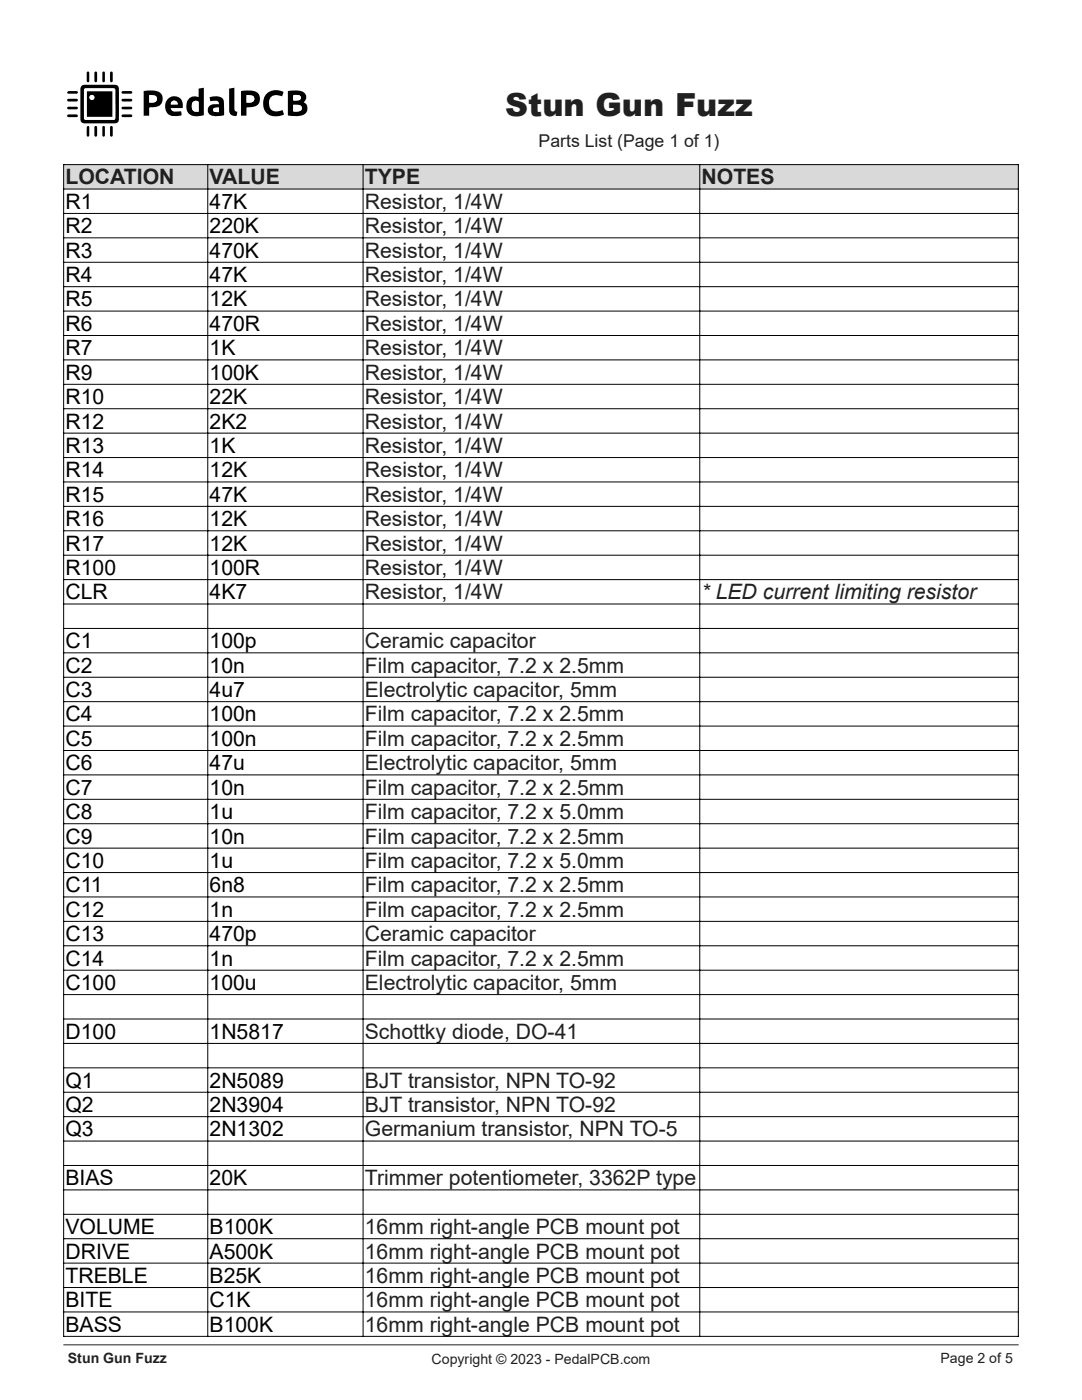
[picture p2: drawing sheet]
<svg xmlns="http://www.w3.org/2000/svg" width="216mm" height="279mm" viewBox="0 0 216 279" stroke-linecap="round" stroke-linejoin="round" font-family="sans-serif">
<path d="M12.7 268.4h190.5" fill="none" stroke="#231f20" stroke-width=".2"/>
<path d="M12.7 12.7v16.4h49.3v-16.4zM16.3 17.1a3.5 3.5 0 0 0-.3 2.2v3a3.4 3.4 0 0 0 .3 2.1 3.5 3.5 0 0 0 2.1 .2h3a3.5 3.5 0 0 0 2.1-.2l.2-.7v-5.4a.99 .99 0 0 0-.9-1.4h-4.4a3.5 3.5 0 0 0-2.1 .2zM57.4 18.2v4.8l1.6 .2a1.84 1.84 0 0 0 2.3-1.7 1.09 1.09 0 0 0-.7-1.1 1.31 1.31 0 0 0 .4-1.5 1.31 1.31 0 0 0-1.4-.8zM39.6 17.7v1.7a1.77 1.77 0 0 0-1.9 .3 1.77 1.77 0 0 0-.5 1.8 1.92 1.92 0 0 0 2.5 1.7l1-.2v-5.5zM28.7 18.2v4.9h1.1v-1.6l.2-.1a1.92 1.92 0 0 0 2.5-1.9 1.67 1.67 0 0 0-1.9-1.4zM48.1 18.2v4.9h1.1v-1.6a4.5 4.5 0 0 0 2.2-.6 1.7 1.7 0 0 0 .3-2 1.7 1.7 0 0 0-1.8-.8zM53.1 18.8a2.66 2.66 0 0 0-.3 3.2 2.66 2.66 0 0 0 3 1.2l.9-.4-.3-.8a1.79 1.79 0 0 1-2.6-.6l-.1-.3a1.58 1.58 0 0 1 .5-1.8 1.58 1.58 0 0 1 1.8-.1h.3l.3-.8a2.76 2.76 0 0 0-3.5 .4zM33.6 19.7a2.03 2.03 0 0 0-.4 2.5 2.03 2.03 0 0 0 2.4 .9l.6-.1-.1-.8-.9 .1a.86 .86 0 0 1-1.1-.7h2.4a1.78 1.78 0 0 0-.7-2.1 1.78 1.78 0 0 0-2.2 .2zM41.8 19.4l.2 .8 .8-.1a.64 .64 0 0 1 .9 .7 1.94 1.94 0 0 0-2.2 .8 1.21 1.21 0 0 0 1.4 1.6l1.8-.2v-2.2a1.44 1.44 0 0 0-2-1.6zM45.7 17.7v3.8a1.19 1.19 0 0 0 .3 1.3 1.19 1.19 0 0 0 1.2 .3l.2-.8a.59 .59 0 0 1-.6-.7v-4.1zM13.4 19.8v.3l.3 .2h1.5l.3-.3-.3-.3zM24.3 19.8v.3l.3 .2h1.5l.3-.3-.3-.3zM13.4 23v.3l.3 .1h1.5l.3-.3-.3-.3zM24.3 22.9v.4l.3 .1h1.5l.3-.3-.3-.3zM18.9 25.2l-.1 1.8 .3 .3 .2-.1 .1-.2v-1.5l-.1-.3zM18.9 14.3l-.1 1.8 .3 .3 .3-.3v-1.5l-.1-.3zM24.3 18.3v.3l.2 .1h1.6l.3-.3-.3-.2zM24.3 21.4v.3l.2 .1h1.6l.3-.3-.3-.2zM22.1 14.3l-.1 1.8 .2 .3 .3-.3v-1.5l-.1-.3zM22.1 25.2l-.1 1.8 .2 .3 .3-.3v-1.6l-.1-.2zM13.4 21.4v.3l.3 .1h1.5l.3-.2-.3-.3zM13.5 18.3l-.1 .3 .3 .1h1.5l.3-.3-.3-.2zM20.5 14.3l-.1 1.8 .3 .3 .2-.3v-1.5l-.1-.3zM17.4 25.2l-.1 1.8 .3 .3 .2-.3v-1.6l-.1-.2zM17.4 14.3l-.1 1.8 .3 .3 .2-.3v-1.5l-.1-.3zM20.5 25.2l-.1 1.8 .3 .3 .2-.3v-1.6l-.1-.2z" fill-rule="evenodd" fill="#fff"/>
<g fill="#000">
<path d="M13.5 18.3l1.7-.1 .3 .2-.3 .3h-1.5l-.3-.1z" fill-rule="evenodd"/>
<path d="M17.4 14.3h.3l.1 .3v1.5l-.2 .3-.3-.3z" fill-rule="evenodd"/>
<path d="M18.9 14.3h.4l.1 .3v1.5l-.3 .3-.3-.3z" fill-rule="evenodd"/>
<path d="M20.5 14.3h.3l.1 .3v1.5l-.2 .3-.3-.3z" fill-rule="evenodd"/>
<path d="M22.1 14.3h.3l.1 .3v1.5l-.3 .3-.2-.3z" fill-rule="evenodd"/>
<path d="M24.3 19.8l1.8-.1 .3 .3-.3 .3h-1.5l-.3-.2z" fill-rule="evenodd"/>
<path d="M24.3 18.3l1.8-.1 .3 .2-.3 .3h-1.6l-.2-.1z" fill-rule="evenodd"/>
<path d="M28.7 18.2l.2-.1a5.1 5.1 0 0 1 3 .4 1.71 1.71 0 0 1 .4 2 1.71 1.71 0 0 1-2 .9l-.5 .1v1.6h-1.1zM29.8 19v1.5a1.44 1.44 0 0 0 1.5-.5 .77 .77 0 0 0-.2-.8 .77 .77 0 0 0-.8-.2z" fill-rule="evenodd"/>
<path d="M39.6 17.7l1.1-.2v5.5a2.72 2.72 0 0 1-3.3-.7 2.21 2.21 0 0 1 1-3l1.2 .1zM38.5 20.3a1.19 1.19 0 0 0 .6 2h.5v-2a.78 .78 0 0 0-1.1 0z" fill-rule="evenodd"/>
<path d="M45.7 17.7l1.1-.2v4.1a.59 .59 0 0 0 .6 .7l-.2 .8a1.19 1.19 0 0 1-1.2-.3 1.19 1.19 0 0 1-.3-1.3z" fill-rule="evenodd"/>
<path d="M48.1 18.2l.2-.1a4.9 4.9 0 0 1 3.2 .5 1.7 1.7 0 0 1 .2 2 1.7 1.7 0 0 1-1.8 .8l-.7 .1v1.6h-1.1zM49.2 19v1.5a1.06 1.06 0 0 0 1.5-1 1.38 1.38 0 0 0-1.5-.5z" fill-rule="evenodd"/>
<path d="M57.4 18.2l1.7-.2a1.65 1.65 0 0 1 2 1.4l-.1 .4-.4 .6a1.41 1.41 0 0 1 .7 1.6 1.41 1.41 0 0 1-1.3 1.1l-1 .1-1.6-.2zM58.5 20.9v1.3l.7 .1a.74 .74 0 0 0 .9-.3 .74 .74 0 0 0 0-.9l-.6-.2zM58.6 19l-.1 .9a1.42 1.42 0 0 0 1.5-.2 .67 .67 0 0 0-.2-.7 .67 .67 0 0 0-.7-.1z" fill-rule="evenodd"/>
<path d="M13.4 21.4l1.8-.1 .3 .3-.3 .2h-1.5l-.3-.1z" fill-rule="evenodd"/>
<path d="M13.4 23l1.8-.2 .3 .3-.3 .3h-1.5l-.3-.1z" fill-rule="evenodd"/>
<path d="M13.4 19.8l1.8-.1 .3 .3-.3 .3h-1.5l-.3-.2z" fill-rule="evenodd"/>
<path d="M17.4 25.2h.3l.1 .2v1.6l-.2 .3-.3-.3z" fill-rule="evenodd"/>
<path d="M18.9 25.2h.4l.1 .3v1.5l-.1 .2-.2 .1-.3-.3z" fill-rule="evenodd"/>
<path d="M20.5 25.2h.3l.1 .2v1.6l-.2 .3-.3-.3z" fill-rule="evenodd"/>
<path d="M22.1 25.2h.3l.1 .2v1.6l-.3 .3-.2-.3z" fill-rule="evenodd"/>
<path d="M16.3 17.1a3.5 3.5 0 0 1 2.1-.2h3a3.6 3.6 0 0 1 2.1 .2l.2 .7v5.4a.99 .99 0 0 1-.9 1.4h-4.4a3.5 3.5 0 0 1-2.1-.2 3.4 3.4 0 0 1-.3-2.1v-3a3.5 3.5 0 0 1 .3-2.2zM16.9 17.7l-.1 .3v5.8l.4 .1h5.6l.2-.3v-5.8l-.4-.2z" fill-rule="evenodd"/>
<path d="M24.3 21.4l1.8-.1 .3 .2-.3 .3h-1.6l-.2-.1z" fill-rule="evenodd"/>
<path d="M24.3 22.9l1.8-.1 .3 .3-.3 .3h-1.5l-.3-.1z" fill-rule="evenodd"/>
<path d="M33.6 19.7a1.78 1.78 0 0 1 2.2-.2 1.78 1.78 0 0 1 .7 2.1h-2.4a1 1 0 0 0 1.4 .7l.6-.1 .1 .7a2.8 2.8 0 0 1-2.8-.3 2.32 2.32 0 0 1 .2-2.9zM34.2 20.3l-.1 .5h1.4a.7 .7 0 0 0-.5-.7 .7 .7 0 0 0-.8 .2z" fill-rule="evenodd"/>
<path d="M41.8 19.4a2.18 2.18 0 0 1 2.8 .6l.1 3a3.7 3.7 0 0 1-2.9-.2 1.24 1.24 0 0 1-.1-1.5 1.24 1.24 0 0 1 1.4-.5h.6a.74 .74 0 0 0-.4-.7 .74 .74 0 0 0-.8 0l-.5 .1zM42.6 21.6l-.1 .1a.41 .41 0 0 0 .3 .6l.9 .1v-.9z" fill-rule="evenodd"/>
<path d="M53.1 18.8a2.76 2.76 0 0 1 3.5-.4l-.3 .8h-.3a1.67 1.67 0 0 0-2.3 .7 1.67 1.67 0 0 0 .9 2.3h.7l1.1-.2 .3 .8a2.7 2.7 0 0 1-4.1-1.5v-1.3z" fill-rule="evenodd"/>
</g>
<g fill="#fff">
<path d="M16.9 17.7l5.7-.1 .4 .2v5.8l-.2 .3h-5.6l-.4-.1v-5.8zM17.3 18.2v5.1h5.1v-5.1z" fill-rule="evenodd"/>
<path d="M58.5 20.9h.7a.74 .74 0 0 1 .8 .2 .74 .74 0 0 1 .1 .9l-.5 .2h-1.1z" fill-rule="evenodd"/>
<path d="M58.6 19l.5-.1a.64 .64 0 0 1 .7 .2 .64 .64 0 0 1 .1 .8l-1.4 .1z" fill-rule="evenodd"/>
<path d="M38.5 20.3a.72 .72 0 0 1 1.1 .1v1.9a1.03 1.03 0 0 1-1.1-.2 1.03 1.03 0 0 1-.2-1.1z" fill-rule="evenodd"/>
<path d="M29.8 19h.5a.78 .78 0 0 1 1 .8 .78 .78 0 0 1-1.1 .7h-.4z" fill-rule="evenodd"/>
<path d="M49.2 19h.5a.79 .79 0 0 1 1 .8 .79 .79 0 0 1-1 .7h-.5z" fill-rule="evenodd"/>
<path d="M34.2 20.3a.7 .7 0 0 1 .8-.2 .7 .7 0 0 1 .5 .7h-1.4z" fill-rule="evenodd"/>
<path d="M42.6 21.6l1.1-.1v.9l-.9-.1a.42 .42 0 0 1-.3-.3 .42 .42 0 0 1 .1-.4z" fill-rule="evenodd"/>
</g>
<path d="M17.3 18.2v5.1h5.1v-5.1zM17.9 19.4a.49 .49 0 0 0 .9 0 .49 .49 0 0 0-.9 0z" fill-rule="evenodd" fill="#000"/>
<circle cx="18.3" cy="19.4" r=".49" fill="#fff"/>
<path d="M12.7 32.9h190.5v4.8h-190.5z" fill-rule="evenodd" fill="#d9d9d9"/>
<path d="M139.6 125.4v63.4h63.6v-63.4zM139.6 193.6v4.9h63.6v-4.9z" fill-rule="evenodd" fill="#fff"/>
<g fill="none" stroke="#000" stroke-width=".2">
<path d="M12.7 32.8v234M12.7 32.9h190.5M12.7 37.7h190.5M41.5 32.9v233.8M72.4 32.9v233.8M139.6 32.9v233.8M203.2 32.8v234M12.7 42.6h190.5M12.7 47.5h190.5M12.7 52.3h190.5M12.7 57.2h190.5M12.7 62.1h190.5"/>
<path d="M12.7 67h190.5M12.7 71.8h190.5M12.7 76.7h190.5M12.7 81.6h190.5M12.7 86.4h190.5M12.7 91.3h190.5M12.7 96.2h190.5M12.7 101.1h190.5M12.7 105.9h190.5M12.7 110.8h190.5M12.7 115.7h190.5M12.7 120.5h190.5"/>
<path d="M12.7 125.4h190.5M12.7 130.3h190.5M12.7 135.2h190.5M12.7 140h190.5M12.7 144.9h190.5M12.7 149.8h190.5M12.7 154.6h190.5M12.7 159.5h190.5M12.7 164.4h190.5M12.7 169.3h190.5M12.7 174.1h190.5M12.7 179h190.5"/>
<path d="M12.7 183.9h190.5M12.7 188.8h190.5M12.7 193.6h190.5M12.7 198.5h190.5M12.7 203.4h190.5M12.7 208.2h190.5M12.7 213.1h190.5M12.7 218h190.5M12.7 222.9h190.5M12.7 227.7h190.5M12.7 232.6h190.5M12.7 237.5h190.5"/>
<path d="M12.7 242.3h190.5M12.7 247.2h190.5M12.7 252.1h190.5M12.7 257h190.5M12.7 261.8h190.5M12.7 266.7h190.5"/>
</g>
<text font-size="6.3" fill="#231f20" x="100.8" y="23.1">Stun Gun Fuzz</text>
<g font-size="4.2" fill="#231f20">
<text x="13.1" y="36.8">LOCATION</text>
<text x="41.8" y="36.8">VALUE</text>
<text x="72.8" y="36.8">TYPE</text>
<text x="72.8" y="41.7">Resistor, 1/4W</text>
<text x="140" y="36.8">NOTES</text>
<text x="72.8" y="46.5">Resistor, 1/4W</text>
<text x="72.8" y="51.4">Resistor, 1/4W</text>
<text x="72.8" y="56.3">Resistor, 1/4W</text>
<text x="72.8" y="61.2">Resistor, 1/4W</text>
<text x="72.8" y="66">Resistor, 1/4W</text>
<text x="72.8" y="70.9">Resistor, 1/4W</text>
<text x="72.8" y="75.8">Resistor, 1/4W</text>
<text x="72.8" y="80.7">Resistor, 1/4W</text>
<text x="72.8" y="85.5">Resistor, 1/4W</text>
<text x="72.8" y="90.4">Resistor, 1/4W</text>
<text x="72.8" y="95.3">Resistor, 1/4W</text>
<text x="72.8" y="100.1">Resistor, 1/4W</text>
<text x="72.8" y="105">Resistor, 1/4W</text>
<text x="72.8" y="109.9">Resistor, 1/4W</text>
<text x="72.8" y="114.8">Resistor, 1/4W</text>
<text x="72.8" y="119.6">Resistor, 1/4W</text>
<text x="140" y="119.6">* LED current limiting resistor</text>
<text x="72.8" y="129.4">Ceramic capacitor</text>
<text x="72.8" y="134.2">Film capacitor, 7.2 x 2.5mm</text>
<text x="72.8" y="139.1">Electrolytic capacitor, 5mm</text>
<text x="72.8" y="144">Film capacitor, 7.2 x 2.5mm</text>
<text x="72.8" y="148.9">Film capacitor, 7.2 x 2.5mm</text>
<text x="72.8" y="153.7">Electrolytic capacitor, 5mm</text>
<text x="72.8" y="158.6">Film capacitor, 7.2 x 2.5mm</text>
<text x="72.8" y="163.5">Film capacitor, 7.2 x 5.0mm</text>
<text x="72.8" y="168.3">Film capacitor, 7.2 x 2.5mm</text>
<text x="72.8" y="173.2">Film capacitor, 7.2 x 5.0mm</text>
<text x="72.8" y="178.1">Film capacitor, 7.2 x 2.5mm</text>
<text x="72.8" y="183">Film capacitor, 7.2 x 2.5mm</text>
<text x="72.8" y="187.8">Ceramic capacitor</text>
<text x="72.8" y="192.7">Film capacitor, 7.2 x 2.5mm</text>
<text x="72.8" y="197.6">Electrolytic capacitor, 5mm</text>
<text x="72.8" y="207.3">Schottky diode, DO-41</text>
<text x="72.8" y="217.1">BJT transistor, NPN TO-92</text>
<text x="72.8" y="221.9">BJT transistor, NPN TO-92</text>
<text x="72.8" y="226.8">Germanium transistor, NPN TO-5</text>
<text x="72.8" y="236.5">Trimmer potentiometer, 3362P type</text>
<text x="72.8" y="246.3">16mm right-angle PCB mount pot</text>
<text x="72.8" y="251.2">16mm right-angle PCB mount pot</text>
<text x="72.8" y="256">16mm right-angle PCB mount pot</text>
<text x="72.8" y="260.9">16mm right-angle PCB mount pot</text>
<text x="72.8" y="265.8">16mm right-angle PCB mount pot</text>
</g>
<g font-size="4.2">
<text x="13.1" y="41.7">R1</text>
<text x="41.8" y="41.7">47K</text>
<text x="13.1" y="46.5">R2</text>
<text x="41.8" y="46.5">220K</text>
<text x="13.1" y="51.4">R3</text>
<text x="41.8" y="51.4">470K</text>
<text x="13.1" y="56.3">R4</text>
<text x="41.8" y="56.3">47K</text>
<text x="13.1" y="61.2">R5</text>
<text x="41.8" y="61.2">12K</text>
<text x="13.1" y="66">R6</text>
<text x="13.1" y="70.9">R7</text>
<text x="41.8" y="66">470R</text>
<text x="41.8" y="70.9">1K</text>
<text x="13.1" y="75.8">R9</text>
<text x="41.8" y="75.8">100K</text>
<text x="13.1" y="80.7">R10</text>
<text x="41.8" y="80.7">22K</text>
<text x="13.1" y="85.5">R12</text>
<text x="41.8" y="85.5">2K2</text>
<text x="13.1" y="90.4">R13</text>
<text x="13.1" y="95.3">R14</text>
<text x="41.8" y="90.4">1K</text>
<text x="41.8" y="95.3">12K</text>
<text x="13.1" y="100.1">R15</text>
<text x="41.8" y="100.1">47K</text>
<text x="13.1" y="105">R16</text>
<text x="41.8" y="105">12K</text>
<text x="13.1" y="109.9">R17</text>
<text x="41.8" y="109.9">12K</text>
<text x="13.1" y="114.8">R100</text>
<text x="13.1" y="119.6">CLR</text>
<text x="41.8" y="114.8">100R</text>
<text x="41.8" y="119.6">4K7</text>
<text x="13.1" y="129.4">C1</text>
<text x="41.8" y="129.4">100p</text>
<text x="13.1" y="134.2">C2</text>
<text x="41.8" y="134.2">10n</text>
<text x="13.1" y="139.1">C3</text>
<text x="13.1" y="144">C4</text>
<text x="41.8" y="139.1">4u7</text>
<text x="41.8" y="144">100n</text>
<text x="13.1" y="148.9">C5</text>
<text x="41.8" y="148.9">100n</text>
<text x="13.1" y="153.7">C6</text>
<text x="41.8" y="153.7">47u</text>
<text x="13.1" y="158.6">C7</text>
<text x="41.8" y="158.6">10n</text>
<text x="13.1" y="163.5">C8</text>
<text x="41.8" y="163.5">1u</text>
<text x="13.1" y="168.3">C9</text>
<text x="13.1" y="173.2">C10</text>
<text x="41.8" y="168.3">10n</text>
<text x="41.8" y="173.2">1u</text>
<text x="13.1" y="178.1">C11</text>
<text x="41.8" y="178.1">6n8</text>
<text x="13.1" y="183">C12</text>
<text x="41.8" y="183">1n</text>
<text x="13.1" y="187.8">C13</text>
<text x="41.8" y="187.8">470p</text>
<text x="13.1" y="192.7">C14</text>
<text x="13.1" y="197.6">C100</text>
<text x="41.8" y="192.7">1n</text>
<text x="41.8" y="197.6">100u</text>
<text x="13.1" y="207.3">D100</text>
<text x="41.8" y="207.3">1N5817</text>
<text x="13.1" y="217.1">Q1</text>
<text x="13.1" y="221.9">Q2</text>
<text x="41.8" y="217.1">2N5089</text>
<text x="41.8" y="221.9">2N3904</text>
<text x="13.1" y="226.8">Q3</text>
<text x="41.8" y="226.8">2N1302</text>
<text x="13.1" y="236.5">BIAS</text>
<text x="41.8" y="236.5">20K</text>
<text x="13.1" y="246.3">VOLUME</text>
<text x="13.1" y="251.2">DRIVE</text>
<text x="41.8" y="246.3">B100K</text>
<text x="41.8" y="251.2">A500K</text>
<text x="13.1" y="256">TREBLE</text>
<text x="41.8" y="256">B25K</text>
<text x="13.1" y="260.9">BITE</text>
<text x="41.8" y="260.9">C1K</text>
<text x="13.1" y="265.8">BASS</text>
<text x="41.8" y="265.8">B100K</text>
</g>
<text font-size="3.5" fill="#231f20" x="107.5" y="29.3">Parts List (Page 1 of 1)</text>
<g font-size="2.8" fill="#231f20">
<text x="13.5" y="272">Stun Gun Fuzz</text>
<text x="86.1" y="272.2">Copyright © 2023 - PedalPCB.com</text>
<text x="187.7" y="272">Page 2 of 5</text>
</g>
</svg>
